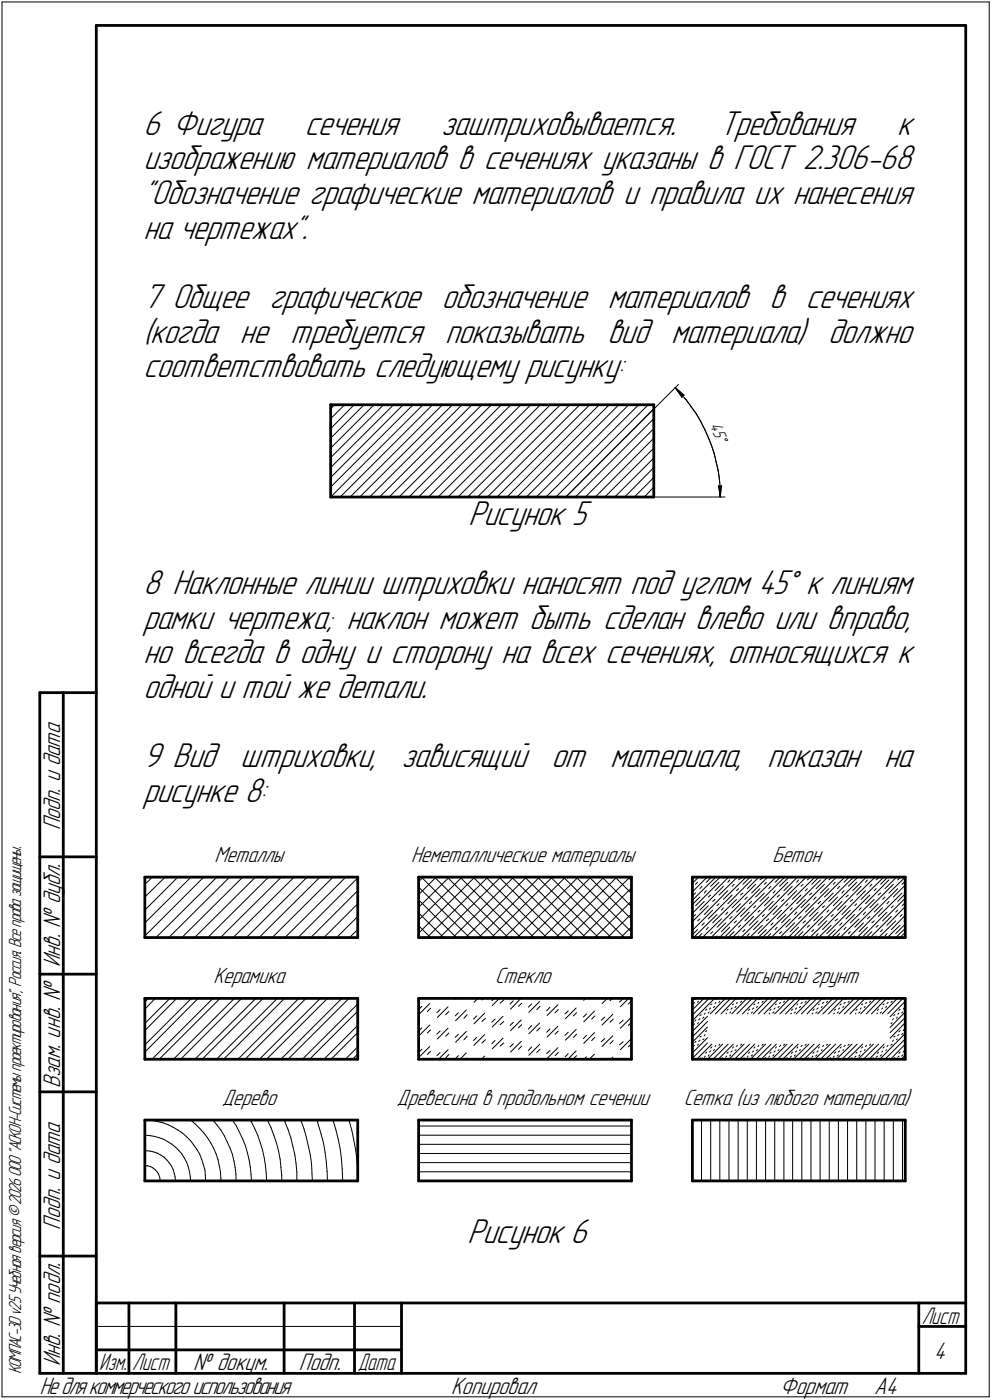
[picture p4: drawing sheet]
<svg xmlns="http://www.w3.org/2000/svg" width="211mm" height="298mm" viewBox="0 0 211 298" stroke-linecap="round" stroke-linejoin="round" font-family="sans-serif">
<g fill="#fff" stroke="#fff" stroke-width=".21">
<path d="M0 0h211.1v298.1h-211.1z"/>
<path d="M150.4 90.8l3.3-1.3 1.7 4.3-3.3 1.4z"/>
<path d="M152.6 103.1h1.2l-.2 1.8-.4 .9-.3-.8z"/>
<path d="M143.7 82.5l.8 .5 1.5 1.2-1 .7-1-1.4z"/>
<path d="M45.6 179.7h15.7v4.8h-15.7z"/>
<path d="M87.5 179.7h48.5v4.8h-48.5z"/>
<path d="M45.5 205.7h16.1v4.7h-16.1z"/>
<path d="M105.3 205.7h12.8v4.7h-12.8z"/>
<path d="M47.2 231.6h12.5v4.7h-12.5z"/>
<path d="M84.4 231.6h54.6v4.7h-54.6z"/>
<path d="M164.3 179.7h11.3v4.8h-11.3z"/>
<path d="M156.4 205.7h27.2v4.7h-27.2z"/>
<path d="M145.5 231.6h49v4.7h-49z"/>
</g>
<g fill="none" stroke="#000" stroke-width=".21">
<path d="M.4 .4h210.1zM.4 .4v297zM210.5 .4v297zM70.4 99.6l13.3-13.4zM70.4 97.5l11.2-11.3zM70.4 95.4l9.2-9.2zM70.4 93.3l7.1-7.1zM70.4 89.2l2.9-3zM70.4 87l.8-.8zM75.4 86.2l-5 5.1zM85.8 86.2l-15.4 15.5zM133.8 86.2l-19.7 19.6z"/>
<path d="M139.1 99.6l-6.2 6.2zM139.1 93.3l-12.4 12.5zM139.1 87l-18.7 18.8zM143.7 82.5l1 1.2zM143.7 82.5l1.8 1.7zM143.7 82.5l1.4 2.1zM144.7 83.7l1.3 1.4zM145.1 84.2h.4zM145.1 84.2v.4zM146 85.1l1.1 1.5zM147.1 86.6l1.1 1.5zM148.2 88.1l.9 1.6z"/>
<path d="M149.1 89.7l.8 1.7zM149.9 91.4l.8 1.7zM150.7 93.1l.7 1.7zM151.4 94.8l.6 1.8zM152 96.6l.4 1.9zM152.4 98.5l.4 1.7zM70.4 105.8l19.6-19.6zM70.4 103.7l17.5-17.5zM72.4 105.8l19.6-19.6zM74.5 105.8l19.6-19.6zM76.5 105.8l19.8-19.6zM78.7 105.8l19.6-19.6z"/>
<path d="M80.8 105.8l19.6-19.6zM82.8 105.8l19.7-19.6zM84.9 105.8l19.7-19.6zM87 105.8l19.7-19.6zM89.1 105.8l19.6-19.6zM91.2 105.8l19.6-19.6zM93.2 105.8l19.7-19.6zM95.3 105.8l19.7-19.6zM97.5 105.8l19.6-19.6zM99.5 105.8l19.7-19.6zM101.6 105.8l19.6-19.6zM103.7 105.8l19.7-19.6z"/>
<path d="M105.7 105.8l19.8-19.6zM107.9 105.8l19.6-19.6zM110 105.8l19.6-19.6zM112 105.8l19.7-19.6zM116.2 105.8l19.7-19.6zM118.3 105.8l19.6-19.6zM120.4 105.8l24-23.9zM122.4 105.8l16.7-16.6zM124.5 105.8l14.6-14.5zM128.7 105.8l10.4-10.4zM130.8 105.8l8.3-8.3zM135 105.8l4.1-4.1z"/>
<path d="M139.1 103.7l-2 2.1zM139.1 105.8h15.2zM152.8 100.2l.3 1.9zM152.9 103.4l.3 2.4zM152.9 103.4l.3 .2zM153.1 102.1l.1 1.9zM153.2 104v1.8zM153.2 103.6l.3-.2zM153.5 103.4l-.3 2.4zM30.8 199.3l12.5-12.5zM30.8 196.5l9.8-9.7zM30.8 191l4.3-4.2z"/>
<path d="M30.8 188.3l1.6-1.5zM33.2 199.6l12.9-12.8zM35.9 199.6l13-12.8zM37.8 186.8l-7 7zM38.7 199.6l12.9-12.8zM41.4 199.6l13-12.8zM44.2 199.6l12.9-12.8zM46.9 199.6l13-12.8zM49.6 199.6l13-12.8zM52.4 199.6l13-12.8zM55.1 199.6l13-12.8zM57.9 199.6l13-12.8z"/>
<path d="M60.6 199.6l13-12.8zM63.4 199.6l12.7-12.7zM66.1 199.6l10-9.9zM68.9 199.6l7.2-7.2zM71.6 199.6l4.5-4.4zM74.3 199.6l1.8-1.6zM89.1 198.7l11.9-11.9zM89.1 195.9l9.2-9.1zM89.1 193.2l6.5-6.4zM89.1 190.5l3.7-3.7zM89.1 187.7l1-.9zM89.1 188.9l10.8 10.7z"/>
<path d="M89.1 191.6l8 8zM89.1 194.4l5.3 5.2zM89.1 197.1l2.5 2.5zM89.7 186.8l12.9 12.8zM90.8 199.6l13-12.8zM92.5 186.8l12.9 12.8zM93.6 199.6l12.9-12.8zM95.2 186.8l12.9 12.8zM96.4 199.6l12.9-12.8zM97.9 186.8l12.9 12.8zM99.1 199.6l12.9-12.8zM100.7 186.8l12.9 12.8z"/>
<path d="M101.9 199.6l12.9-12.8zM103.4 186.8l12.9 12.8zM104.6 199.6l12.9-12.8zM106.2 186.8l12.9 12.8zM107.4 199.6l12.9-12.8zM108.9 186.8l12.9 12.8zM110.1 199.6l12.9-12.8zM111.7 186.8l12.9 12.8zM112.8 199.6l12.9-12.8zM114.4 186.8l12.9 12.8zM115.6 199.6l12.9-12.8zM117.2 186.8l12.8 12.8z"/>
<path d="M118.3 199.6l12.9-12.8zM119.9 186.8l12.9 12.8zM121.1 199.6l12.9-12.8zM122.6 186.8l11.8 11.7zM123.8 199.6l10.6-10.5zM125.4 186.8l9 8.9zM126.6 199.6l7.8-7.7zM128.1 186.8l6.3 6.2zM129.3 199.6l5.1-5zM130.9 186.8l3.5 3.4zM132.1 199.6l2.3-2.2zM133.6 186.8l.8 .7z"/>
<path d="M147.3 199.1l1.1-1.1zM147.3 197.2l.3-.2zM147.3 191.7l4.8-4.8zM147.3 189.9l3.2-3.1zM147.3 188l1.4-1.2zM147.3 198.1l4.3-4.3zM147.3 196.3l3.4-3.4zM147.3 194.5l2.6-2.6zM147.3 192.6l1.6-1.6zM147.3 190.8l.7-.6zM147.3 187.1l.3-.2zM147.6 195.2l.4-.5z"/>
<path d="M147.6 199.6l5-4.9zM148 188.3l.4-.4zM148.4 196.1l.5-.4zM148.5 199.6l.9-.8zM149.4 197l.5-.5zM149.4 186.9l.1-.1zM149.4 188.7l-.5 .5zM149.4 199.6l4.1-3.9zM150.3 187.9l1.1-1.1zM150.3 189.7l-.4 .5zM150.7 195.7l5.1-5.1zM150.7 197.4l-.4 .6z"/>
<path d="M150.7 191l.5-.4zM151.2 198.8l.4-.4zM151.2 188.7l2-1.9zM151.3 199.6l3.1-3.1zM151.6 196.5l5.1-5zM151.6 191.9l.5-.4zM152.1 199.6l.5-.3zM152.1 189.7l2.9-2.9zM152.6 197.4l5-5zM152.6 192.9l.4-.5zM153 187.9l-5 5zM153 190.6l3.9-3.8z"/>
<path d="M153.1 199.6l2.2-2.2zM153.9 188.7l-5 5.1zM153.9 186.9l.3-.1zM153.9 191.5l4.8-4.7zM153.9 193.3l-.4 .5zM154.9 189.7l-5 5zM154.9 192.4l5-5zM154.9 194.2l-.5 .5zM154.9 199.6l1.3-1.2zM155.3 187.4l-.4 .5zM155.3 195.7l.5-.5zM155.8 188.7l.4-.4z"/>
<path d="M155.8 193.3l5-5zM155.9 199.6l4.5-4.4zM156.2 196.5l.5-.4zM156.7 189.7l.4-.5zM156.7 199.6l.4-.3zM156.7 194.2l5-5zM157.1 187.4l.7-.6zM157.1 197.4l.5-.4zM157.6 190.6l.5-.4zM157.6 195.2l5-5zM157.6 199.6l3.7-3.5zM158.1 188.3l1.5-1.5z"/>
<path d="M158.1 198.4l.4-.4zM158.5 193.3l-5 5.1zM158.5 191.5l.5-.5zM158.5 196.1l5.1-5.1zM159 189.2l2.5-2.4zM159.4 194.2l-5 5.1zM159.4 192.4l.5-.5zM159.4 197l5.1-5.1zM159.4 198.8l-.4 .5zM159.5 199.6l2.7-2.6zM159.9 190.2l3.4-3.4zM160.4 193.3l.4-.4z"/>
<path d="M160.8 191l4.3-4.2zM161.3 199.6l1.8-1.6zM161.3 194.2l.4-.4zM161.3 198.8l5-5zM161.7 191.9l5.1-5zM161.7 187.4l.5-.5zM162.2 199.6l5-4.9zM162.6 192.9l5-5zM162.6 194.7l-.4 .5zM162.6 188.3l.5-.4zM163.1 196.1l.5-.4zM163.2 199.6l.8-.8z"/>
<path d="M164 197l.5-.5zM164 186.9l.2-.1zM164 188.7l-.4 .5zM164.1 199.6l4-3.9zM164.9 187.9l1.1-1.1zM164.9 189.7l-.4 .5zM165.4 195.7l5-5.1zM165.4 197.4l-.5 .6zM165.4 192.9l-5 5.1zM165.4 191l.5-.4zM165.9 198.8l.4-.4zM165.9 188.7l2-1.9z"/>
<path d="M165.9 199.6l3.2-3.1zM166.3 196.5l5.1-5zM166.3 191.9l.5-.4zM166.8 199.6l.4-.3zM166.8 189.7l2.9-2.9zM167.2 197.4l5-5zM167.2 192.9l.4-.5zM167.6 190.6l3.9-3.8zM167.7 199.6l2.2-2.2zM168.6 188.7l-5 5.1zM168.6 186.9l.2-.1zM168.6 191.5l4.8-4.7z"/>
<path d="M168.6 193.3l-.5 .5zM169.5 189.7l-5 5zM169.5 192.4l5.1-5zM169.5 194.2l-.4 .5zM169.6 199.6l1.3-1.2zM169.9 187.4l-.4 .5zM169.9 195.7l.5-.5zM170.4 188.7l.5-.4zM170.4 193.3l5-5zM170.5 199.6l4.5-4.4zM170.9 196.5l.5-.4zM171.4 189.7l.4-.5z"/>
<path d="M171.4 199.6l.4-.3zM171.4 194.2l5-5zM171.8 187.4l.7-.6zM171.8 197.4l.4-.4zM172.2 190.6l.5-.4zM172.2 195.2l5.1-5zM172.3 199.6l3.6-3.5zM172.7 198.4l.4-.4zM173.1 193.3l-5 5.1zM173.1 191.5l.6-.5zM173.1 196.1l5.1-5.1zM174.1 194.2l-5 5.1z"/>
<path d="M174.1 192.4l.5-.5zM174.1 197l5.1-5.1zM174.1 198.8l-.4 .5zM174.2 199.6l2.7-2.6zM174.2 186.8l-1.5 1.5zM174.6 190.2l3.4-3.4zM175 193.3l.4-.4zM175.4 191l4.3-4.2zM175.9 199.6l1.8-1.6zM175.9 194.2l.5-.4zM175.9 198.8l5-5zM176.1 186.8l-2.4 2.4z"/>
<path d="M176.4 191.9l5-5zM176.4 187.4l.5-.5zM176.9 195.2l.4-.5zM176.9 199.6l5-4.9zM177.3 192.9l5-5zM177.7 196.1l.5-.4zM177.7 187.9l-.4 .4zM177.8 199.6l.8-.8zM178.6 197l.6-.5zM178.6 186.9l.2-.1zM178.6 188.7l-.4 .5zM178.7 199.6l4.1-3.9z"/>
<path d="M179.6 187.9l1.1-1.1zM179.6 189.7l-.4 .5zM180 195.7l5.1-5.1zM180 197.4l-.4 .6zM180 192.9l-5 5.1zM180 191l.5-.4zM180.5 198.8l.4-.4zM180.5 188.7l2-1.9zM180.6 199.6l3.1-3.1zM180.9 196.5l5.1-5zM180.9 191.9l.5-.4zM181.4 199.6l.5-.3z"/>
<path d="M181.4 189.7l2.9-2.9zM181.9 197.4l5-5zM181.9 192.9l.4-.5zM182.3 190.6l3.9-3.8zM183.2 188.7l-5 5.1zM183.2 186.9l.2-.1zM183.2 191.5l4.8-4.7zM183.2 193.3l-.4 .5zM184.1 189.7l-4.9 5zM184.1 194.2l-.4 .5zM184.2 199.6l1.3-1.2zM184.6 187.4l-.5 .5z"/>
<path d="M184.6 197.4l-2.2 2.2zM184.6 195.7l.5-.5zM185.1 193.3l5-5zM185.2 199.6l4.5-4.4zM185.5 188.3l-.4 .4zM185.5 196.5l.5-.4zM186 189.7l.4-.5zM186 199.6l.4-.3zM186 194.2l5-5zM186.4 187.4l.7-.6zM186.4 197.4l.5-.4zM186.9 190.6l.5-.4z"/>
<path d="M186.9 195.2l5-5zM186.9 199.6l3.7-3.5zM187.4 188.3l1.5-1.5zM187.4 198.4l.4-.4zM187.8 193.3l-5 5.1zM187.8 191.5l.5-.5zM187.8 196.1l4.8-4.8zM188.7 194.2l-5 5.1zM188.7 198.8l-.4 .5zM188.8 199.6l2.7-2.6zM189.1 190.2l3.5-3.4zM189.1 191.9l-.4 .5z"/>
<path d="M189.1 187.4l-5 5zM189.7 193.3l.4-.4zM190.1 191l2.5-2.5zM190.6 199.6l1.8-1.6zM190.6 194.2l.4-.4zM190.6 198.8l2-2zM190.8 186.8l-2.5 2.4zM191 191.9l1.6-1.6zM191 187.4l.5-.5zM191.5 195.2l.4-.5zM191.5 199.6l1.1-1.1zM191.9 192.9l.7-.7z"/>
<path d="M192.4 196.1l.2-.3zM192.4 187.9l-.5 .4zM192.4 199.6l.2-.1zM192.6 194.9l-2.9 3.1zM192.6 193l-3.9 4zM30.8 217.9l5.4-5.3zM30.8 213.4l.8-.8zM33 212.6l-2.2 2.3zM37.6 212.6l-6.8 6.9zM42.2 212.6l-11.4 11.4zM89.1 219.5l.6-.6zM89.1 215l.6-.7z"/>
<path d="M89.2 216l2.2-2.3zM90.9 220l.7-.7zM90.9 215.4l.7-.7zM93 215.6l.6-.6zM93 216.7l2.3-2.3zM94.8 216.1l.7-.7zM95.5 220l-.7 .6zM96.9 216.3l.6-.7zM96.9 217.3l2.3-2.2zM96.9 212.8l.2-.2zM99.4 216.1l-.7 .7zM100.8 218l2.3-2.3z"/>
<path d="M100.8 213.4l.9-.8zM101.4 216.3l-.6 .7zM102.5 217.5l.8-.7zM102.5 212.9l.4-.3zM104.6 217.7l.7-.7zM104.6 213.1l.6-.5zM104.7 218.7l2.3-2.3zM104.7 214.1l1.6-1.5zM106.4 218.2l.8-.7zM106.4 213.6l.8-.7zM108.5 218.4l.7-.7zM108.5 213.8l.7-.7z"/>
<path d="M108.6 219.5l2.3-2.3zM110.3 218.9l.7-.7zM110.3 214.3l.7-.7zM110.8 212.6l-2.2 2.3zM112.5 215.6l2.3-2.3zM113.1 218.4l-.7 .7zM113.1 213.8l-.7 .7zM114.2 219.5l.7-.6zM114.2 215l.7-.7zM116.3 219.8l.7-.7zM117 214.5l-.7 .7zM118.1 215.6l.7-.6z"/>
<path d="M118.7 214l-2.3 2.2zM120.2 215.9l.7-.7zM120.3 216.9l2.3-2.3zM122 216.3l.7-.7zM124.1 216.6l.7-.7zM124.2 217.6l2.3-2.3zM124.5 212.6l-.3 .4zM125.9 217l.7-.7zM127.9 217.3l.8-.7zM127.9 212.7l.1-.1zM128.1 213.7l1.1-1.1zM129.8 217.7l.7-.7z"/>
<path d="M129.8 213.1l.5-.5zM130.4 216l-2.3 2.3zM131.8 217.9l.8-.6zM131.8 213.4l.8-.7zM132 218.9l2.3-2.2zM132 214.4l1.8-1.8zM133.7 218.4l.7-.7zM133.7 213.8l.7-.7zM147.3 217.3l4.8-4.7zM147.3 212.8l.2-.2zM147.3 216.2l3.6-3.6zM147.3 219.6l3.2-3.2z"/>
<path d="M147.3 215.1l2.5-2.5zM147.3 219l.2-.1zM147.3 214.5l.2-.2zM147.7 218l-.1 .3zM147.7 213.4l-.1 .3zM147.8 217.4l.3-.2zM147.8 212.9l.3-.3zM148.6 217.8l-.2 .2zM148.6 213.2l-.2 .2zM148.7 217.2l.2-.3zM148.9 216.2l.3-.1zM149.5 216.8l.3-.2z"/>
<path d="M150 215.7l-.1 .3zM150.1 219.7l.3-.2zM150.1 215.1l.3-.2zM150.5 218.7l-3.2 3.2zM150.5 217.5l-3.2 3.3zM150.9 215.5l-.2 .2zM151 214.9l.2-.3zM151.2 214l.3-.2zM151.8 214.5l.3-.2zM152.3 213.4l-.2 .3zM152.4 212.9l.3-.3zM153.2 213.2l-.2 .2z"/>
<path d="M154.3 212.6l-3.2 3.3zM154.6 215.7l-.1 .2zM154.7 215.1l.2-.2zM155.4 212.6l-3.2 3.3zM155.4 215.5l-.1 .2zM155.5 214.9l.3-.3zM155.9 214l.1-.2zM156.4 214.5l.2-.2zM156.6 212.6l-3.2 3.3zM156.9 213.4l-.2 .3zM157 212.9l.2-.3zM157.6 213.4l.2-.2z"/>
<path d="M158.9 212.6l-3.2 3.3zM159.2 215.7l-.1 .2zM159.3 215.1l.2-.2zM160 212.6l-3.2 3.3zM160.1 215.5l-.2 .2zM160.1 214.9l.3-.3zM160.4 214l.2-.2zM161 214.5l.2-.2zM161.2 212.6l-3.2 3.3zM161.5 213.4l-.2 .3zM161.5 212.9l.3-.3zM162.1 213.4l.3-.2z"/>
<path d="M163.5 212.6l-3.2 3.3zM163.7 215.7v.2zM164.1 214.9l-.3 .2zM164.4 215.7l.3-.2zM164.6 212.6l-3.2 3.3zM164.7 214.9l.2-.3zM165 214l.2-.2zM165.5 214.5l.3-.2zM165.8 212.6l-3.2 3.3zM165.9 215.9l3.3-3.3zM166.1 213.4l-.2 .3zM166.1 212.9l.3-.3z"/>
<path d="M166.7 213.4l.3-.2zM168.1 212.6l-3.3 3.3zM168.2 215.9l.2-.2zM168.4 215.1l.3-.2zM169 215.7l.2-.2zM169.2 214.9l.3-.3zM169.6 214l.2-.2zM170.1 214.5l.2-.2zM170.3 212.6l-3.2 3.3zM170.4 213.7l.3-.3zM170.5 215.9l3.3-3.3zM170.7 212.9l.2-.3z"/>
<path d="M171.3 213.4l.2-.2zM172.6 212.6l-3.2 3.3zM172.8 215.9l.2-.2zM173 215.1l.2-.2zM173.6 215.7l.2-.2zM173.8 214.9l.3-.3zM174.2 214l.1-.2zM174.9 212.6l-3.2 3.3zM174.9 214.3l-.1 .2zM175 213.7l.3-.3zM175.3 212.9l.2-.3zM175.9 213.4l.2-.2z"/>
<path d="M177.2 212.6l-3.2 3.3zM177.4 215.9l.1-.2zM177.5 215.1l.3-.2zM178.1 215.7l.3-.2zM178.4 212.6l-3.3 3.3zM178.4 214.9l.2-.3zM178.7 214l.3-.2zM179.5 212.6l-3.2 3.3zM179.5 214.3l-.2 .2zM179.6 213.7l.2-.3zM179.7 215.9l3.3-3.3zM179.8 212.9l.3-.3z"/>
<path d="M180.4 213.4l.3-.2zM181.8 212.6l-3.2 3.3zM182.1 215.7l-.1 .2zM182.1 215.1l.3-.2zM183 215.5l-.3 .2zM183.2 214.6l-.2 .3zM183.3 214l.3-.2zM184.1 212.6l-3.3 3.3zM184.1 214.3l-.2 .2zM184.4 213.4l-.3 .3zM184.4 212.9l.3-.3zM185 213.4l.3-.2z"/>
<path d="M186.4 212.6l-3.3 3.3zM186.7 215.7l-.1 .2zM186.9 214.9l-.2 .2zM187.3 215.7l.2-.2zM187.5 212.6l-3.2 3.3zM187.8 214.6l-.2 .3zM187.9 214l.2-.2zM188.6 212.6l-3.2 3.3zM188.6 214.3l-.1 .2zM189 213.4l-.3 .3zM189 212.9l.2-.3zM189.6 213.4l.2-.2z"/>
<path d="M189.8 217.8l-.2 .2zM190.1 216.9l-.2 .3zM190.2 216.2l.2-.1zM190.9 212.6l-3.2 3.3zM190.9 216.6l-.1 .2zM191 216l.3-.3zM191.3 219.7l.2-.2zM191.3 215.1l.2-.2zM191.9 215.7l.2-.2zM192.1 212.6l-3.2 3.3zM192.4 219.2l-.2 .3zM192.4 214.6l-.2 .3z"/>
<path d="M192.4 218.5l.2-.1zM192.4 214l.2-.2zM192.6 217.8l-3.2 3.3zM192.6 213.2l-3.2 3.3zM192.6 216.7l-3.2 3.2zM192.6 215.5l-3.2 3.3zM30.8 222.5l9.9-9.9zM30.8 238.5h.4zM31.2 238.5l1.2 .1zM32.3 225.6l13-13zM32.4 238.6l1.2 .2zM33.6 238.8l1.1 .3z"/>
<path d="M33.9 225.6l12.9-13zM34.7 239.1l1.1 .4zM35.8 239.5l1 .5zM36.9 225.6l13-13zM38.4 225.6l13-13zM40.6 238.5l1 .9zM41.5 225.6l12.9-13zM41.6 239.4l.9 .9zM43 225.6l13-13zM45.3 238.5l.8 1zM46.1 225.6l12.9-13zM46.1 239.5l.9 1.1z"/>
<path d="M47.6 225.6l12.9-13zM49.4 238.5l.9 1.3zM50.3 239.8l.7 1.3zM50.6 225.6l13-13zM52.2 225.6l12.9-13zM53.3 238.5l.1 .3zM53.4 238.8l.8 1.5zM55.2 225.6l13-13zM56.7 225.6l13-13zM56.9 238.5l.8 1.6zM59.8 225.6l12.9-13zM60.5 238.5l.1 .3z"/>
<path d="M60.6 238.8l.7 1.7zM61.3 225.6l13-13zM64 238.5l.7 1.9zM64.3 225.6l11.8-11.8zM65.9 225.6l10.2-10.3zM67.5 238.5l.2 1zM67.7 239.5l.6 2zM68.9 225.6l7.2-7.2zM70.4 225.6l5.7-5.7zM70.9 238.5l.6 2zM73.5 225.6l2.6-2.7zM74.3 238.5l.5 2.1z"/>
<path d="M75 225.6l1.1-1.1zM89.1 224.1l.6-.7zM89.1 239.8h45.3zM89.2 225.1l2.2-2.3zM89.2 220.6l2.2-2.3zM90.9 224.5l.7-.6zM93 220.2l.6-.7zM93 221.2l2.3-2.3zM93.3 225.6l2-2.1zM93.6 224.1l-.6 .7zM95.5 224.5l-.7 .8zM96.9 225.5l.6-.7z"/>
<path d="M96.9 220.9l.6-.7zM96.9 221.9l2.3-2.3zM97.9 225.6l1.3-1.4zM99.1 225.6l.3-.3zM99.4 220.6l-.7 .8zM100.8 221.6l.6-.7zM100.8 222.6l2.3-2.3zM101.3 225.6l.1-.1zM102.4 225.6l.7-.7zM102.5 222.1l.8-.7zM104.7 223.4l2.3-2.3zM105.3 221.6l-.7 .6z"/>
<path d="M106.4 222.8l.8-.7zM108.5 222.9l.7-.7zM110.3 223.4l.7-.6zM110.9 221.7l-2.3 2.3zM112.5 224.7l2.3-2.3zM112.5 220.1l2.3-2.3zM113.1 222.9l-.7 .8zM114.2 224.1l.7-.7zM116.3 224.4l.7-.7zM116.4 225.4l2.3-2.3zM116.4 220.8l2.3-2.3zM118.1 224.8l.7-.7z"/>
<path d="M118.1 220.2l.7-.7zM120.2 225l.7-.6zM120.2 220.5l.7-.7zM120.3 221.5l2.3-2.3zM120.8 225.6l1.8-1.8zM122 225.5l.7-.7zM122 220.9l.7-.7zM124.1 221.1l.7-.6zM124.2 222.2l2.3-2.3zM124.2 225.6l.6-.6zM125.4 225.6l1.1-1.1zM125.9 221.6l.7-.7z"/>
<path d="M126.5 225.6l.1-.1zM127.9 221.8l.8-.7zM128.1 222.8l2.3-2.2zM129.8 222.2l.7-.6zM130 225.6l.4-.5zM131.8 222.5l.8-.7zM132 223.5l2.3-2.3zM133.7 222.9l.7-.7zM147.3 224.2l3.2-3.2zM147.3 223.6l.2-.1zM147.7 222.6l-.1 .2zM147.8 222l.3-.3z"/>
<path d="M148.3 225.6l3.2-3.3zM148.6 222.3l-.2 .3zM148.7 221.7l.2-.2zM148.9 225.5l.3-.3zM148.9 220.8l.3-.2zM149.3 238.5v13zM149.5 221.4l.3-.2zM150 224.9l-.1 .2zM150 220.3l-.1 .3zM150.1 224.3l.3-.3zM150.5 222.1l-3.2 3.3zM150.5 225.6l3.3-3.3z"/>
<path d="M150.9 224.6l-.2 .3zM151.2 223.8l-.2 .2zM151.2 223.2l.3-.3zM151.2 238.5v13zM151.7 225.6l3.2-3.3zM151.8 223.7l.3-.2zM152.3 222.6l-.2 .2zM152.8 225.6l3.2-3.3zM153.2 222.3l-.2 .3zM153.2 238.5v13zM153.8 225.2l-.2 .3zM154.6 224.9l-.2 .2z"/>
<path d="M154.7 224.3l.2-.3zM155.1 225.6l3.2-3.3zM155.1 238.5v13zM155.4 224.6l-.1 .3zM155.5 224l.3-.2zM156 222.9l-.1 .3zM156.3 225.6l3.2-3.3zM156.4 223.7l.2-.2zM156.9 222.6l-.2 .2zM157.1 238.5v13zM157.4 225.6l3.2-3.3zM157.6 222.6l.2-.3z"/>
<path d="M158.3 225.2l-.1 .3zM159 238.5v13zM159.2 224.9l-.2 .2zM159.3 224.3l.2-.3zM159.7 225.6l3.2-3.3zM159.9 224.9l.2-.3zM160.1 224l.3-.2zM160.6 222.9l-.2 .3zM160.9 225.6l3.2-3.3zM161 223.7l.2-.2zM161 238.5v13zM161.5 222.6l-.2 .2z"/>
<path d="M162 225.6l3.2-3.3zM162.1 222.6l.3-.3zM162.9 225.2l-.2 .3zM162.9 238.5v13zM163.7 224.9l-.1 .2zM163.8 224.3l.3-.3zM164.3 225.6l3.2-3.3zM164.4 224.9l.3-.3zM164.7 224l.2-.2zM164.8 238.5v13zM165.2 222.9l-.2 .3zM165.4 225.6l3.3-3.3z"/>
<path d="M165.5 223.7l.3-.2zM165.9 222.8l.2-.2zM166.5 225.6l3.3-3.3zM166.7 222.6l.3-.3zM166.8 238.5v13zM167.5 225.2l-.2 .3zM168.1 225.1l.3-.2zM168.4 224.3l.3-.3zM168.7 238.5v13zM168.8 225.6l3.3-3.3zM169 224.9l.2-.3zM169.2 224l.3-.2z"/>
<path d="M169.8 222.9l-.2 .3zM170 225.6l3.2-3.3zM170.1 223.7l.2-.2zM170.4 222.8l.3-.2zM170.6 238.5v13zM171.1 225.6l3.3-3.3zM171.3 222.6l.2-.3zM172 225.2l-.1 .3zM172.6 238.5v13zM173 224.9l-.3 .2zM173 224.3l.2-.3zM173.4 225.6l3.3-3.3z"/>
<path d="M173.6 224.9l.2-.3zM174.1 223.8l-.3 .2zM174.3 222.9l-.1 .3zM174.5 238.5v13zM174.6 225.6l3.2-3.3zM174.8 223.7l.1-.2zM175 222.8l.3-.2zM175.7 225.6l3.3-3.3zM175.9 222.6l.2-.3zM176.4 225.5l.3-.3zM176.4 238.5v13zM177.5 224.9l-.2 .2z"/>
<path d="M177.5 224.3l.3-.3zM178 225.6l3.3-3.3zM178.1 224.9l.3-.3zM178.4 224l.2-.2zM178.4 238.5v13zM178.7 223.2l.3-.3zM179.2 225.6l3.2-3.3zM179.3 223.7l.2-.2zM179.6 222.8l.2-.2zM180.3 225.6l3.3-3.3zM180.3 238.5v13zM180.4 222.6l.3-.3z"/>
<path d="M181 225.5l.3-.3zM181.9 225.1l.2-.2zM182.1 224.3l.3-.3zM182.3 238.5v13zM182.5 225.6l3.3-3.3zM182.7 224.9l.3-.3zM183.2 223.8l-.2 .2zM183.3 223.2l.3-.3zM183.7 225.6l3.2-3.3zM183.9 223.7l.2-.2zM184.1 222.8l.3-.2zM184.2 238.5v13z"/>
<path d="M184.9 225.6l3.2-3.3zM185 222.6l.3-.3zM185.6 225.5l.2-.3zM186.2 238.5v13zM186.4 225.1l.3-.2zM186.7 224.3l.2-.3zM187.3 224.9l.2-.3zM187.8 223.8l-.2 .2zM187.9 223.2l.2-.3zM188.1 238.5v13zM188.3 225.6l4.3-4.4zM188.5 223.7l.1-.2z"/>
<path d="M188.7 222.8l.3-.2zM189.6 222.6l.2-.3zM190.1 221.5l-.2 .2zM190.1 238.5v13zM190.2 220.8l.2-.2zM190.4 225.2l-.2 .3zM190.8 221.4l.1-.2zM191 225.1l.3-.2zM191 220.6l.3-.3zM191.3 224.3l.2-.3zM191.9 224.9l.2-.3zM191.9 220.3l.2-.3z"/>
<path d="M192 238.5v13zM192.4 223.8l-.2 .2zM192.6 222.3l-3.1 3.3zM192.6 224.6l-.8 1zM192.6 220l-5.4 5.6zM192.6 222.9l-.2 .3zM30.8 248.2h.6zM30.8 245h.3zM30.8 241.7l1 .1zM31.1 245l.8 .1zM31.4 248.2l.6 .2zM31.8 241.8l1.1 .2z"/>
<path d="M31.9 245.1l.8 .2zM32 248.4l.5 .3zM32.5 248.7l.4 .3zM32.7 245.3l.7 .2zM32.9 242l.9 .2zM32.9 249l.5 .4zM33.4 249.4l.3 .5zM33.4 245.5l.8 .5zM33.7 249.9l.3 .6zM33.8 242.2l1 .4zM34 250.5v.5zM34 251v.5z"/>
<path d="M34.2 246l.7 .4zM34.8 242.6l.8 .5zM34.9 246.4l.6 .6zM35.5 247l.5 .6zM35.6 243.1l.9 .5zM36 247.6l.5 .7zM36.5 248.3l.3 .7zM36.5 243.6l.8 .7zM36.8 249l.3 .9zM36.8 240l1 .6zM37.1 249.9l.2 .7zM37.3 250.6v.9z"/>
<path d="M37.3 244.3l.7 .6zM37.8 240.6l1.1 .7zM38 244.9l.7 .8zM38.7 245.7l.5 .8zM38.9 241.3l.8 .8zM39.2 246.5l.5 1zM39.7 247.5l.3 .9zM39.7 242.1l.9 .8zM40 248.4l.3 1zM40.3 249.4l.2 1zM40.5 250.4l.1 1zM40.6 251.4h.1"/>
<path d="M40.6 242.9l.6 .9zM41.2 243.8l.7 1zM41.9 244.8l.6 1zM42.5 245.8l.4 1.1zM42.5 240.3l.8 .9zM42.9 246.9l.4 1.1zM43.3 248l.3 1.1zM43.3 241.2l.8 1zM43.6 249.1l.1 1.2zM43.7 250.3l.1 1.2zM44.1 242.2l.8 1.2zM44.9 243.4l.6 1.1z"/>
<path d="M45.5 244.5l.5 1.2zM46 245.7l.4 1.3zM46.4 247l.3 1.2zM46.7 248.2l.2 1.3zM46.9 249.5l.1 1.4zM47 250.9v.6zM47 240.6l.8 1.3zM47.8 241.9l.5 1.3zM48.3 243.2l.6 1.2zM48.9 244.4l.5 1.4zM49.4 245.8l.4 1.4zM49.8 247.2l.2 1.4z"/>
<path d="M50 248.6l.2 1.4zM50.2 250v1.5zM51 241.1l.6 1.5zM51.6 242.6l.6 1.4zM52.2 244l.5 1.5zM52.7 245.5l.3 1.5zM53 247l.3 1.5zM53.3 248.5l.1 1.6zM53.4 250.1l.1 1.4zM54.2 240.3l.7 1.5zM54.9 241.8l.5 1.5zM55.4 243.3l.5 1.6z"/>
<path d="M55.9 244.9l.3 1.6zM56.2 246.5l.3 1.7zM56.5 248.2l.1 1.6zM56.6 249.8l.1 1.7zM57.7 240.1l.6 1.6zM58.3 241.7l.5 1.7zM58.8 243.4l.5 1.7zM59.3 245.1l.3 1.7zM59.6 246.8l.2 1.8zM59.8 248.6l.1 1.8zM59.9 250.4v1.1zM61.3 240.5l.6 1.8z"/>
<path d="M61.9 242.3l.4 1.8zM62.3 244.1l.4 1.9zM62.7 246l.3 1.7zM63 247.7l.2 1.9zM63.2 249.6v1.9zM64.7 240.4l.5 1.8zM65.2 242.2l.4 1.9zM65.6 244.1l.4 1.9zM66 246l.3 1.9zM66.3 247.9l.1 2zM66.4 249.9l.1 1.6zM68.3 241.5l.5 1.9z"/>
<path d="M68.8 243.4l.4 2zM69.2 245.4l.2 2zM69.4 247.4l.2 2zM69.6 249.4l.1 2.1zM71.5 240.5l.5 2.1zM72 242.6l.4 2.1zM72.4 244.7l.2 2zM72.6 246.7l.2 2.1zM72.8 248.8l.1 2.2zM72.9 251v.5zM74.8 240.6l.5 2.1zM75.3 242.7l.4 2.2z"/>
<path d="M75.7 244.9l.2 2.2zM75.9 247.1l.2 2.2zM76.1 249.3v2.2zM89.1 251.5h45.3zM89.1 249.5h45.3zM89.1 247.6h45.3zM89.1 245.6h45.3zM89.1 243.7h45.3zM89.1 241.7h45.3zM.4 297.4h210.1zM20.5 282.4h64.9z"/>
</g>
<g fill="none" stroke="#000" stroke-width=".59">
<path d="M20.5 5.4h185zM20.5 5.4v287zM205.5 5.4v287zM70.4 86.2h68.7zM70.4 86.2v19.6zM139.1 86.2v19.6zM70.4 105.8h68.7zM8.5 147.5v144.9zM8.5 147.5h12zM13.5 147.5v144.9zM8.5 182.5h12zM30.8 186.8h45.3z"/>
<path d="M30.8 199.6h45.3zM30.8 186.8v12.8zM76.1 186.8v12.8zM89.1 186.8h45.3zM89.1 199.6h45.3zM89.1 186.8v12.8zM134.4 186.8v12.8zM147.3 186.8h45.3zM147.3 199.6h45.3zM147.3 186.8v12.8zM192.6 186.8v12.8zM8.5 207.4h12z"/>
<path d="M30.8 212.6h45.3zM30.8 212.6v13zM76.1 212.6v13zM89.1 212.6h45.3zM89.1 212.6v13zM134.4 212.6v13zM147.3 212.6h45.3zM147.3 212.6v13zM192.6 212.6v13zM8.5 232.5h12zM30.8 225.6h45.3zM30.8 238.5h45.3z"/>
<path d="M30.8 238.5v13zM76.1 238.5v13zM89.1 225.6h45.3zM89.1 238.5h45.3zM89.1 238.5v13zM134.4 238.5v13zM147.3 225.6h45.3zM147.3 238.5h45.3zM147.3 238.5v13zM192.6 238.5v13zM30.8 251.5h45.3zM89.1 251.5h45.3z"/>
<path d="M147.3 251.5h45.3zM8.5 267.5h12zM20.5 277.5h185zM20.5 277.5v14.9zM27.4 277.5v14.9zM37.4 277.5v14.9zM60.5 277.5v14.9zM75.4 277.5v14.9zM85.4 277.5v14.9zM195.5 277.5v14.9zM8.5 292.4h12zM20.5 292.4h185z"/>
<path d="M20.5 287.4h6.9zM27.4 287.4h10zM37.4 287.4h23.1zM60.5 287.4h14.9zM75.4 287.4h10zM195.5 282.4h10z"/>
</g>
<path d="M143.7 82.5l1.8 1.7h-.4zM143.7 82.5l1.4 1.7v.4zM152.9 103.4l.3 .2v2.2zM153.2 103.6l.3-.2-.3 2.4z" fill="#000" stroke="#000" stroke-width=".21"/>
<g font-size="7.8">
<text x="30.5" y="28.7">6 Фигура</text>
<text x="64.9" y="28.7">сечения</text>
<text x="93.9" y="28.7">заштриховывается.</text>
<text x="153.2" y="28.7">Требования</text>
<text x="190.9" y="28.7">к</text>
<text x="30.5" y="36.1">изображению материалов в сечениях указаны в ГОСТ 2.306-68</text>
<text x="30.5" y="43.4">&quot;Обозначение графические материалов и правила их нанесения</text>
<text x="30.5" y="50.8">на чертежах&quot;.</text>
<text x="30.5" y="65.6">7 Общее графическое обозначение материалов в сечениях</text>
<text x="30.5" y="73">(когда не требуется показывать вид материала) должно</text>
<text x="30.5" y="80.3">соответствовать следующему рисунку:</text>
<text x="99.7" y="111.7">Рисунок 5</text>
<text x="30.5" y="126.5">8 Наклонные линии штриховки наносят под углом 45° к линиям</text>
<text x="30.5" y="133.9">рамки чертежа; наклон может быть сделан влево или вправо,</text>
<text x="30.5" y="141.3">но всегда в одну и сторону на всех сечениях, относящихся к</text>
<text x="30.5" y="148.6">одной и той же детали.</text>
<text x="30.5" y="163.4">9 Вид</text>
<text x="51.1" y="163.4">штриховки,</text>
<text x="85.4" y="163.4">зависящий</text>
<text x="117.4" y="163.4">от</text>
<text x="129.8" y="163.4">материала,</text>
<text x="163.2" y="163.4">показан</text>
<text x="188.1" y="163.4">на</text>
<text x="30.5" y="170.8">рисунке 8:</text>
<text x="99.5" y="264.7">Рисунок 6</text>
</g>
<g font-size="5.4">
<text x="12.8" y="176.8" transform="rotate(-90 12.8 176.8)">Подп. и дата</text>
<text x="12.8" y="205.9" transform="rotate(-90 12.8 205.9)">Инв. № дубл.</text>
<text x="12.8" y="231.7" transform="rotate(-90 12.8 231.7)">Взам. инв. №</text>
<text x="12.8" y="261.8" transform="rotate(-90 12.8 261.8)">Подп. и дата</text>
<text x="12.8" y="290.9" transform="rotate(-90 12.8 290.9)">Инв. № подл.</text>
<text x="41.1" y="291.8">№ докум.</text>
<text x="63.6" y="291.8">Подп.</text>
<text x="198.8" y="289.3">4</text>
<text x="8.5" y="296.7">Недлякоммерческогоиспользования</text>
<text x="96" y="296.8">Копировал</text>
<text x="166" y="296.8">Формат</text>
<text x="186" y="296.8">A4</text>
</g>
<g font-size="5.3">
<text x="196.1" y="281.8">Лист</text>
<text x="21.1" y="291.8">Изм.</text>
<text x="28.1" y="291.8">Лист</text>
<text x="76.1" y="291.8">Дата</text>
</g>
<g font-size="5">
<text x="45.7" y="183.5">Металлы</text>
<text x="87.5" y="183.5">Неметаллические материалы</text>
<text x="164.3" y="183.5">Бетон</text>
<text x="45.4" y="209.4">Керамика</text>
<text x="105.3" y="209.4">Стекло</text>
<text x="156.3" y="209.4">Насыпной грунт</text>
<text x="47.2" y="235.3">Дерево</text>
<text x="84.4" y="235.3">Древесина в продольном сечении</text>
<text x="145.5" y="235.3">Сетка (из любого материала)</text>
</g>
<text font-size="3.9" x="4.5" y="292.5" transform="rotate(-90 4.5 292.5)">КОМПАС-3Dv25Учебнаяверсия©2026ООО&quot;АСКОН-Системыпроектирования&quot;, Россия. Всеправазащищены.</text>
<text font-size="3.8" x="151" y="90.6" transform="rotate(68 151 90.6)">45°</text>
</svg>
